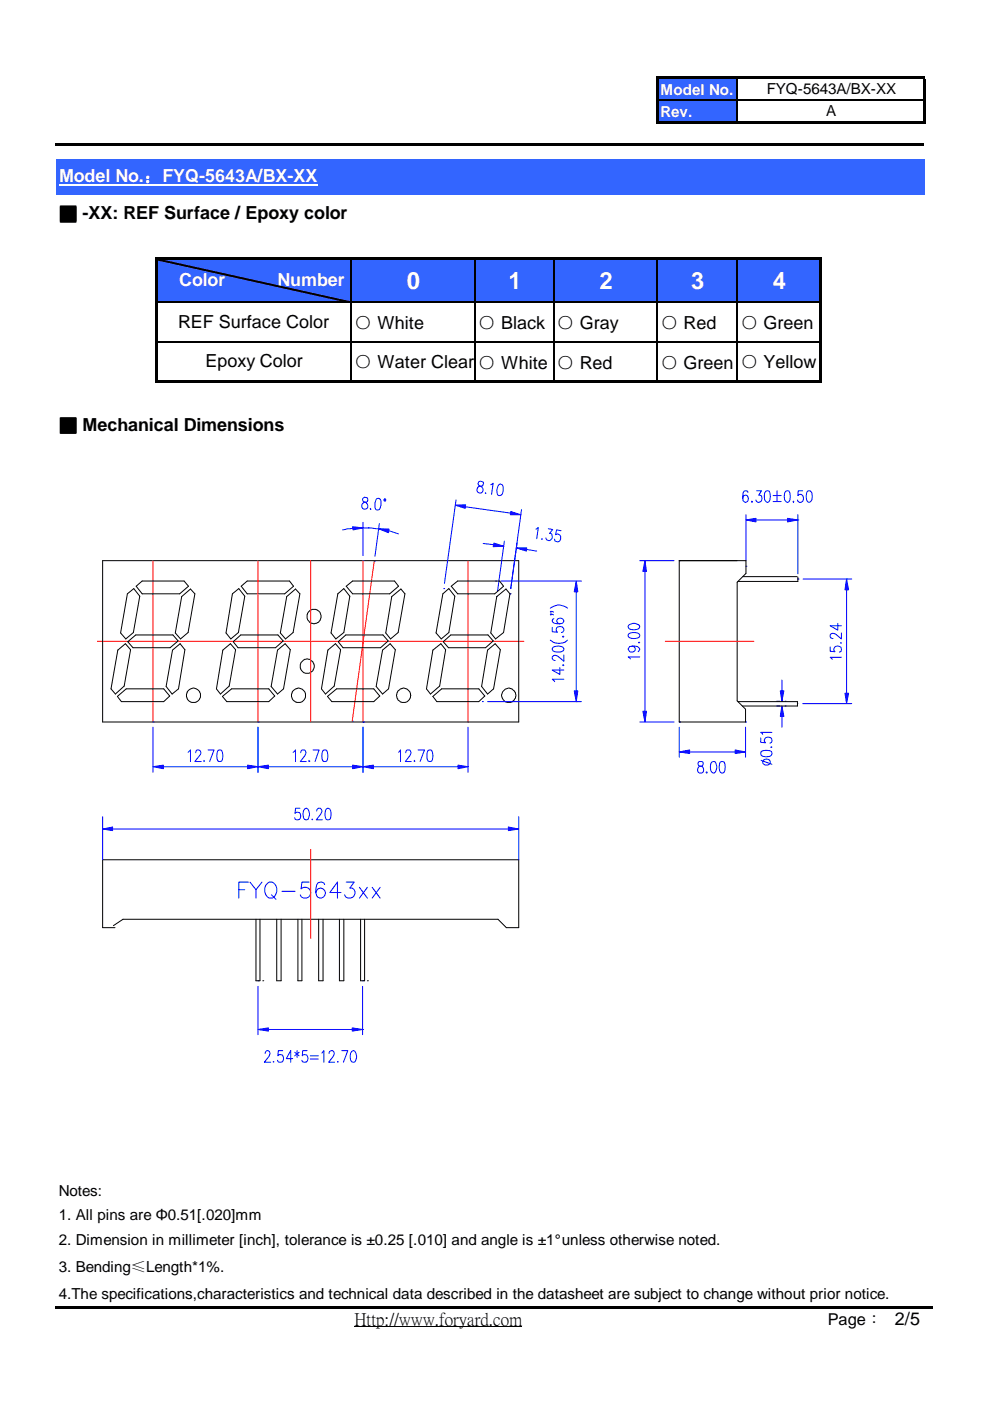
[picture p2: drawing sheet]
<svg xmlns="http://www.w3.org/2000/svg" width="210mm" height="297mm" viewBox="0 0 210 297" stroke-linecap="round" stroke-linejoin="round" font-family="sans-serif">
<g fill="#3365ff">
<path d="M139.4 16.5h17v9.6h-17z"/>
<path d="M11.9 33.7h184.1v7.6h-184.1z"/>
<path d="M33.1 54.8h140.9v9.4h-140.9z"/>
</g>
<path d="M12.5 39.1h54.8v.4h-54.8z" fill="#fff"/>
<path d="M33.4 55h.6l40.4 9.1h-.6zM75.2 281.3h35.5" fill="none" stroke="#000" stroke-width=".21"/>
<path d="M139.6 16.3h56.6v.5h-56.6zM11.8 30.5h184.2v.5h-184.2zM139.1 16.3h.5v9.9h-.5zM139.6 25.7h56.6v.5h-56.6zM195.7 16.8h.5v9.4h-.5zM33.4 54.5h140.8v.5h-140.8zM32.9 54.5h.5v26.6h-.5zM33.4 80.6h140.8v.5h-140.8zM173.7 55h.5v26.1h-.5zM11.8 277h186v.5h-186z" fill="#000"/>
<path d="M156.3 16.8v8.9M139.6 21.3h56.1M74.5 55v25.6M100.7 55v25.6M117.4 55v25.6M139.4 55v25.6M156.3 55v25.6M33.4 64.1h140.3M33.4 72.5h140.3" fill="none" stroke="#000" stroke-width=".25"/>
<path d="M33.4 55h.6l40.4 9.1h-.6z" fill-rule="evenodd" fill="#000"/>
<path d="M77 154.2v9.5M99.2 154.2v9.5M79.2 162.6h17.9" fill="none" stroke="#00f" stroke-width=".21"/>
<path d="M77 162.6l2.2-.4v.8z" fill="#00f"/>
<path d="M77 162.6l2.2-.4v.8z" fill="none" stroke="#00f" stroke-width=".21"/>
<path d="M97.1 162.2l2.1 .4-2.1 .4z" fill="#00f"/>
<g fill="none" stroke="#00f" stroke-width=".21">
<path d="M158.2 109.1v9.8M158.6 104.4l-.1-.3a.64 .64 0 0 0-.9 .4 2.24 2.24 0 0 0 .1 1.8l.4 .2a.79 .79 0 0 0 .6-.8 .79 .79 0 0 0-.6-.7l-.4 .1-.2 .6M159.4 106.3v.2l.1-.2M160.3 110.2h6.7M160.4 104.1h1.1l-.6 .9h.2a.76 .76 0 0 1 .4 1 .76 .76 0 0 1-1.1 .3l-.1-.3M162.4 104.1h.4a1.13 1.13 0 0 1 .5 1.3l-.2 .9-.5 .2a1.74 1.74 0 0 1-.2-2.4zM163.9 105.1h1.7M163.9 106.3h1.7M164.8 104.1v2.1M166.6 104.1h.4a1.13 1.13 0 0 1 .6 1.3l-.3 .9-.4 .2a1.74 1.74 0 0 1-.3-2.4zM168.2 106.3v.2l.1-.2M169.2 109.1v12.6"/>
<path d="M170.2 104.1h-1v1a.63 .63 0 0 1 1.1 .1 .79 .79 0 0 1 0 1 .79 .79 0 0 1-1.1 .1l-.1-.3M171.2 104.1h.4a1.05 1.05 0 0 1 .6 1.3l-.1 .6-.2 .3-.5 .2a2.02 2.02 0 0 1-.2-2.4zM77 153.1h.1M84.5 159.5l.4-.5v2.5M86 159.6l.2-.5a.68 .68 0 0 1 .9 .3 .68 .68 0 0 1-.2 .9l-1 1.2h1.3M88.6 159h1.4l-.9 2.5M90.8 159.1l.5-.1a1.34 1.34 0 0 1 .5 1.4l-.3 1a.64 .64 0 0 1-.9-.4 2.97 2.97 0 0 1 .2-1.9zM99.2 153.1h.1M87.9 161.2l-.1 .2h.2M97.1 162.2l2.1 .4-2.1 .4zM99.2 162.6h.1"/>
</g>
<path d="M93.5 136.5l-1.7 1.3M93.9 125.9l-1.4 8.3 1.1 1.3M93.2 145.5l-1.9 1.7M93.6 146l-1.8 1.7 .8 1.1" fill="none" stroke="#000" stroke-width=".21"/>
<path d="M158.2 110.2l2.1-.3v.8z" fill="#00f"/>
<path d="M158.2 110.2l2.1-.3v.8z" fill="none" stroke="#00f" stroke-width=".21"/>
<path d="M167 109.9l2.2 .3-2.2 .5z" fill="#00f"/>
<path d="M74.8 112l-2.2 .4M77 111.9l3.3 .2M77 110.7v7.1M80.4 111l-.9 6.9M82.4 112.5l2.1 .7M167 109.9l2.2 .3-2.2 .5zM169.2 110.2h.1M158.2 120.1h.1M169.2 122.8h.1" fill="none" stroke="#00f" stroke-width=".21"/>
<path d="M21.8 118.9h88.2M21.8 153.1h88.2M21.8 182.3h88.2M26.1 194.9h79.5" fill="none" stroke="#000" stroke-width=".21"/>
<path d="M20.7 136h90.4" fill="none" stroke="#f00" stroke-width=".21"/>
<path d="M80.3 112.1l2.2 .1-.1 .7z" fill="#00f"/>
<path d="M80.3 112.1l2.2 .1-.1 .7z" fill="none" stroke="#00f" stroke-width=".21"/>
<path d="M74.8 111.7l2.2 .2-2.2 .5z" fill="#00f"/>
<g fill="none" stroke="#00f" stroke-width=".21">
<path d="M74.8 111.7l2.2 .2-2.2 .5zM77 118.9h.1M77 105.6a.45 .45 0 0 0 .1 .7 .81 .81 0 0 1 .9 .8 .81 .81 0 0 1-.9 .8 .82 .82 0 0 1-.3-1 .82 .82 0 0 1 .9-.5 .51 .51 0 0 0 .3-.5 .51 .51 0 0 0-.4-.4l-.3-.1zM78.1 111.9h.1M78.6 107.8v.2l.1-.1M79.3 119h.1M79.8 105.7h.5l.3 .1a2.38 2.38 0 0 1-.2 2.2h-.7a2.52 2.52 0 0 1 .1-2.3zM54.7 154.2v9.5M74.7 152.9h.1M77 153.1h.1M77 154.2v9.5M56.9 162.6h17.9"/>
<circle cx="81.6" cy="106" r=".23"/>
</g>
<path d="M32.4 118.9v34.2M77 118.9v34.2M79.3 119l-4.6 33.9" fill="none" stroke="#f00" stroke-width=".21"/>
<path d="M21.8 118.9v34.2M21.8 182.3v14.4h2.6M26.1 194.9l-2.1 1.4" fill="none" stroke="#000" stroke-width=".21"/>
<path d="M54.7 162.6l2.2-.4v.8z" fill="#00f"/>
<path d="M54.7 162.6l2.2-.4v.8z" fill="none" stroke="#00f" stroke-width=".21"/>
<path d="M74.8 162.2l2.2 .4-2.2 .4z" fill="#00f"/>
<g fill="none" stroke="#00f" stroke-width=".21">
<path d="M54.7 153.1h.1M62.1 159.5l.6-.5v2.5M63.8 159.6v-.1a.58 .58 0 0 1 .7-.5 .58 .58 0 0 1 .3 .9l-1.1 1.6h1.2M66.4 159h1.2l-.8 2.5M68.5 159.1l.5-.1a1.34 1.34 0 0 1 .5 1.4l-.2 1-.6 .1a1.13 1.13 0 0 1-.5-1.4zM77 153.1h.1M65.5 161.2v.3l.2-.1M74.8 162.2l2.2 .4-2.2 .4zM77 162.6h.1M50.6 188.6h1.3M52.7 187h-2.1v3.4M53 187l1.3 1.6v1.8"/>
<path d="M55.5 187l-1.2 1.6M56.8 187.2l.3-.2a1.63 1.63 0 0 1 1.5 .9 1.63 1.63 0 0 1-.1 1.7 1.14 1.14 0 0 1-1.7 .6 2 2 0 0 1 0-3zM57.6 189.7l.9 1M59.8 189h2.8M65.5 187h-1.5l-.2 1.5a1.16 1.16 0 0 1 1.8 0 1.16 1.16 0 0 1-.2 1.7 1.16 1.16 0 0 1-1.7-.5M68.8 187.5a.91 .91 0 0 0-.8-.5 .91 .91 0 0 0-.9 .6 2.75 2.75 0 0 0 .3 2.6 1.03 1.03 0 0 0 1.5-.3 1.03 1.03 0 0 0-.6-1.5 1.03 1.03 0 0 0-1.3 .8M72.3 189.2h-2.4l1.6-2.2v3.4M73.4 187h1.7l-.9 1.3a1.1 1.1 0 0 1 1.1 1.3 1.1 1.1 0 0 1-1.5 .8l-.4-.2-.3-.5M76.2 188.1l1.7 2.3M77.9 188.1l-1.7 2.3M78.9 188.1l1.7 2.3M80.6 188.1l-1.7 2.3"/>
<path d="M54.7 209.1v10.3M56.9 218.3h17.8M76.9 209.1v10.3M56.2 223.4v-.1a.51 .51 0 0 1 .3-.5 .51 .51 0 0 1 .6 .1v.1a.91 .91 0 0 1-.1 1l-1 1.2h1.4M58 225l-.1 .1h.2M59.9 222.8h-.9l-.1 1.1a.69 .69 0 0 1 .9-.2 .69 .69 0 0 1 .3 .8 .65 .65 0 0 1-.5 .7 .65 .65 0 0 1-.8-.4M62.1 224.5h-1.4l.9-1.7v2.4M62.5 223.1l.9 .8M63 222.8v1.4M63.4 223.1l-.9 .8M65.1 222.8h-.9l-.1 1.1a.69 .69 0 0 1 .9-.2 .69 .69 0 0 1 .3 .8 .66 .66 0 0 1-.5 .7 .66 .66 0 0 1-.8-.4M65.8 223.9h1.7"/>
<path d="M65.8 224.5h1.7M68.2 223.3l.5-.5v2.4M69.8 223.4v-.1a.55 .55 0 0 1 .3-.5 .55 .55 0 0 1 .6 .1l.1 .1a.91 .91 0 0 1-.2 1l-.9 1.2h1.3M71.6 225l-.1 .1h.2M72.5 222.8h1.2l-.9 2.4M74.6 222.9l.4-.1a1.74 1.74 0 0 1 .3 2.3l-.5 .1a1.05 1.05 0 0 1-.5-1.3v-.6z"/>
</g>
<path d="M58.7 207.9h.9" fill="none" stroke="#000" stroke-width=".21"/>
<path d="M54.7 218.3l2.2-.4v.7z" fill="#00f"/>
<path d="M54.7 218.3l2.2-.4v.7z" fill="none" stroke="#00f" stroke-width=".21"/>
<path d="M74.7 217.9l2.2 .4-2.2 .3z" fill="#00f"/>
<path d="M32.4 154.2v9.5M54.7 154.2v9.5M34.6 162.6h17.9M54.7 207.9h.1M74.7 217.9l2.2 .4-2.2 .3zM76.9 207.9h.1M76.9 218.3h.1" fill="none" stroke="#00f" stroke-width=".21"/>
<path d="M54.3 194.9v13h.8v-13M58.7 194.9v13M55.7 207.9h.1" fill="none" stroke="#000" stroke-width=".21"/>
<path d="M32.4 162.6l2.2-.4v.8z" fill="#00f"/>
<path d="M32.4 162.6l2.2-.4v.8z" fill="none" stroke="#00f" stroke-width=".21"/>
<path d="M52.5 162.2l2.2 .4-2.2 .4z" fill="#00f"/>
<path d="M135.6 118.9h7.3M136.7 121.2v29.6M32.4 153.1h.1M39.9 159.5l.5-.5v2.5M41.5 159.6v-.1a.58 .58 0 0 1 .8-.5 .58 .58 0 0 1 .2 .9l-1.2 1.6h1.4M44.1 159h1.3l-1 2.5M46.2 159.1h.8a2.67 2.67 0 0 1 0 2.3l-.5 .1a1.13 1.13 0 0 1-.5-1.4zM54.7 153.1h.1M135.6 153.1h7.3M43.3 161.2l-.1 .2h.1M52.5 162.2l2.2 .4-2.2 .4zM54.7 162.6h.1" fill="none" stroke="#00f" stroke-width=".21"/>
<g fill="none" stroke="#000" stroke-width=".21">
<path d="M25 137.8l1.6-1.3 1.1 1.3-1.4 7.7-1.8 1.7-1-1.2zM27 125.9l1.4-1.1 1.2 1.6-1.3 7.7-1.6 1.4-1.1-1.3zM27.1 136.1l1.7-1.5h7.9l1.1 1.3-1.7 1.4h-7.9zM28.9 124.3l1.2-1.1h8.9l1 1.1-1.9 1.6h-8zM36.6 137.8l1.6-1.3 1 1.3-1.4 8.2-1.3 1.2-1.3-1.7zM38.5 126.5l1.9-1.6 .9 1-1.4 8.2-1.6 1.4-1.1-1.3zM47.2 137.8l1.7-1.3 1.1 1.3-1.4 7.7-1.9 1.7-.8-1.2zM49.3 125.9l1.3-1.1 1.3 1.6-1.4 7.7-1.6 1.4-1-1.3zM49.4 136.1l1.7-1.5h7.8l1.1 1.3-1.6 1.4h-7.9zM51.1 124.3l1.3-1.1h9l.8 1.1-1.8 1.6h-8zM58.8 137.8l1.7-1.3 1.1 1.3-1.5 8.2-1.3 1.2-1.3-1.7zM60.8 126.5l1.9-1.6 .9 1-1.5 8.2-1.6 1.4-1.1-1.3z"/>
<path d="M69.5 137.8l1.6-1.3 1.1 1.3-1.3 7.7-1.9 1.7-.8-1.2zM71.6 125.9l1.3-1.1 1.3 1.6-1.3 7.7-1.7 1.4-1-1.3zM71.7 136.1l1.6-1.5h7.9l1.1 1.3-1.6 1.4h-8zM73.4 124.3l1.4-1.1h8.9l.8 1.1-1.9 1.6h-7.8zM81.1 137.8l1.6-1.3 1.1 1.3-1.4 8.2-1.3 1.2-1.3-1.7zM83.1 126.5l1.9-1.6 .9 1-1.5 8.2-1.6 1.4-1-1.3zM91.8 137.8l-1.4 8.2 .9 1.2M24.9 147.7l1.9-1.7h7.9l1.3 1.6-1.3 1.2h-9zM47.2 147.7l1.9-1.7h7.9l1.3 1.6-1.3 1.2h-8.9zM69.4 147.7l2-1.7h7.8l1.3 1.6-1.3 1.2h-8.8zM59.6 194.9v13M63.2 194.9v13h.8v-13"/>
<path d="M67.6 194.9v13h.9v-13M72 194.9v13h.9v-13M76.5 194.9v13h.8v-13M77.9 207.9h.1"/>
<circle cx="66.6" cy="130.7" r="1.51"/>
<circle cx="41" cy="147.4" r="1.49"/>
<circle cx="63.3" cy="147.5" r="1.49"/>
<circle cx="65.1" cy="141.3" r="1.51"/>
<circle cx="85.6" cy="147.5" r="1.52"/>
</g>
<path d="M54.7 118.9v34.2" fill="none" stroke="#f00" stroke-width=".21"/>
<path d="M136.3 150.8h.8l-.4 2.3z" fill="#00f"/>
<path d="M136.3 150.8h.8l-.4 2.3z" fill="none" stroke="#00f" stroke-width=".21"/>
<path d="M136.7 118.9l.4 2.3h-.8z" fill="#00f"/>
<g fill="none" stroke="#00f" stroke-width=".21">
<path d="M136.7 118.9l.4 2.3h-.8zM136.7 118.9h.1M144 118.9h.1M133.3 134.4a1.87 1.87 0 0 1 2.3 .2v.3a1.71 1.71 0 0 1-2.4 0zM133.3 132.5a1.62 1.62 0 0 1 2.3 .3v.1a1.42 1.42 0 0 1-1.9 .5l-.4-.1-.1-.4zM134 137a.68 .68 0 0 1 .5 1.1 .68 .68 0 0 1-1.2-.2l-.1-.2a1.06 1.06 0 0 1 1.4-.7l.5 .1 .5 .5-.3 .6M135.5 136.1l.1 .1h-.2M135.6 139.3h-2.4l.5 .4M144 153.1h.1M161.3 156.5v.9l1 .1a.78 .78 0 0 1 .4-1.3 .78 .78 0 0 1 1 .9l-.1 .3-.4 .2M161.4 159.3a2.46 2.46 0 0 1 2.2 0 .71 .71 0 0 1-.4 1.1 2.21 2.21 0 0 1-1.8-.3zM163.6 158.3v.2l-.2-.1"/>
<path d="M163.7 155.3h-2.4l.4 .4M164.7 149.7h.7M164.7 148.7h.7M165.8 144.2v2.3M165.8 151.9v2.3M161.4 161.2l2.3 .9M161.8 161.3a.74 .74 0 0 1 1.1-.3 .74 .74 0 0 1 .1 1.1 .76 .76 0 0 1-.9 .1 .76 .76 0 0 1-.3-.9z"/>
</g>
<path d="M99.2 118.9v34.2" fill="none" stroke="#f00" stroke-width=".21"/>
<path d="M110 118.9v34.2" fill="none" stroke="#000" stroke-width=".21"/>
<path d="M165.8 149.7l.4 2.2h-.8z" fill="#00f"/>
<path d="M165.8 149.7l.4 2.2h-.8z" fill="none" stroke="#00f" stroke-width=".21"/>
<path d="M165.4 146.5h.8l-.4 2.2z" fill="#00f"/>
<path d="M144 154.2v6.3M146.2 159.4h9.7M158.1 154.2v6.3M165.4 146.5h.8l-.4 2.2zM165.8 148.7h.1M166.5 149.7h.1M166.5 148.7h.1M148.1 161.5a.61 .61 0 0 0 .5 1 .71 .71 0 0 1 .6 1.1 .71 .71 0 0 1-1.3-.2 .84 .84 0 0 1 .9-1 .52 .52 0 0 0 .3-.5 .52 .52 0 0 0-.3-.4zM149.9 163.7h-.2l.2 .2v-.2M151 161.5h.4a1.41 1.41 0 0 1 .4 1.9l-.2 .3-.4 .2a1.74 1.74 0 0 1-.2-2.4zM152.7 161.5h.5a1.13 1.13 0 0 1 .6 1.3l-.3 .9-.4 .2a1.22 1.22 0 0 1-.6-1.4z" fill="none" stroke="#00f" stroke-width=".21"/>
<path d="M155.9 159l2.2 .4-2.2 .4z" fill="#00f"/>
<path d="M155.9 159l2.2 .4-2.2 .4z" fill="none" stroke="#00f" stroke-width=".21"/>
<path d="M144 159.4l2.2-.4v.8z" fill="#00f"/>
<path d="M170.3 122.8h10.3M179.5 125.1v21.9M144 159.4l2.2-.4v.8zM144 153.1h.1M144 159.4h.1M158.1 153.1h.1M170.2 149.2h10.4" fill="none" stroke="#00f" stroke-width=".21"/>
<path d="M144 118.9v34.2h14.1M158.2 118.9v2.7M156.3 123.4v25.2M110 182.3v14.4h-2.6l-1.8-1.8" fill="none" stroke="#000" stroke-width=".21"/>
<path d="M179.2 147h.7l-.4 2.2z" fill="#00f"/>
<path d="M179.2 147h.7l-.4 2.2z" fill="none" stroke="#00f" stroke-width=".21"/>
<path d="M179.5 122.8l.4 2.3h-.7z" fill="#00f"/>
<g fill="none" stroke="#00f" stroke-width=".21">
<path d="M96.7 106l-2.5 17.7M98.6 107.4l9.7 1.4M101.5 102.1a.53 .53 0 0 0 .1 .9 .82 .82 0 0 1 .8 .6 .82 .82 0 0 1-.5 1 .72 .72 0 0 1-.8-.7 .72 .72 0 0 1 .7-.8l.6-.1a.48 .48 0 0 0 .1-.5 .48 .48 0 0 0-.3-.4zM103 104.5v.1M104.1 102.8l.5-.4-.4 2.4M105.8 102.7l.3-.1 .4 .2a2 2 0 0 1-.2 2.2l-.6 .1a1.74 1.74 0 0 1 .1-2.4zM110.6 108l-2.3 16.8M169.2 122.8h.1M176 137.2v.9l1 .1a.78 .78 0 0 1 .4-1.3 .78 .78 0 0 1 1 .9l-.1 .3-.3 .2M177.6 132.2v1.4l-1.6-.9h2.4M178.3 136.2v.2l-.1-.1M178.4 139.4h-2.4l.4 .4"/>
<path d="M178.4 134.2v1.3l-1.1-1a.68 .68 0 0 0-.9-.2 .68 .68 0 0 0-.3 .9l.5 .2M179.5 122.8l.4 2.3h-.7zM179.5 122.8h.1M169.1 149.2h.1"/>
</g>
<path d="M144 118.9h14.2M157.5 122.3h11.5M158.2 121.6l-1.9 1.8M169.2 122.3v1h-12.7M156.3 148.6l1.8 1.8v2.7M156.5 148.8h12.6v.9h-11.7" fill="none" stroke="#000" stroke-width=".21"/>
<path d="M96.5 107.1l2.2-.1-.1 .8z" fill="#00f"/>
<path d="M96.5 107.1l2.2-.1-.1 .8z" fill="none" stroke="#00f" stroke-width=".21"/>
<path d="M108.3 108.5l2.1 .6h-2.2z" fill="#00f"/>
<path d="M102.4 115.2l2.2 .3M106.9 114.7l-1.4 10.6M108.3 108.5l2.1 .6h-2.2zM109.6 115.1l-1.3 9.7M110.4 109.1h.1M111.7 116.5l2.1 .3M113.6 112.2l.5-.4-.3 2.4M114.9 114.2l-.1 .1h.2M116.2 112.1l1 .2-.7 .8h.3a.82 .82 0 0 1 .2 1.1 .82 .82 0 0 1-1.1 .3l-.2-.5M119 112.5l-1-.1-.2 1a.67 .67 0 0 1 1.1 .3v.6l-.2 .3a.62 .62 0 0 1-.7 .2 .62 .62 0 0 1-.4-.5M94.1 124.8h.1M108.1 125.9h.1" fill="none" stroke="#00f" stroke-width=".21"/>
<circle cx="107.9" cy="147.4" r="1.5" fill="none" stroke="#000" stroke-width=".21"/>
<path d="M104.7 115.1l2.1 .7-2.2 .1z" fill="#00f"/>
<path d="M104.7 115.1l2.1 .7-2.2 .1z" fill="none" stroke="#00f" stroke-width=".21"/>
<path d="M109.5 116.2h2.2l-.1 .6z" fill="#00f"/>
<g fill="none" stroke="#00f" stroke-width=".21">
<path d="M109.5 116.2h2.2l-.1 .6zM109.5 116.2h.1M105.3 126.5h.1M106.2 123.2h17.1M108.1 125.9h.1M116.7 135.7a2.76 2.76 0 0 0 3.6 0M116.7 128.9a2.76 2.76 0 0 1 3.6 0M116.8 130.2l.1 .1-.1 .1v-.2l.5 .2M116.8 129.6l.1 .1-.1 .1v-.2l.5 .2M117.1 133v.9l1.1 .1a.69 .69 0 0 1-.2-.9 .69 .69 0 0 1 .9-.3 .64 .64 0 0 1 .7 .6 .64 .64 0 0 1-.6 .7M117.3 137.2a1.87 1.87 0 0 1 2.2 .3v.3a1.71 1.71 0 0 1-2.4 0zM117.4 131.1l-.3 .4v.2a1.92 1.92 0 0 0 2.3 .3 .68 .68 0 0 0-.3-.9 .68 .68 0 0 0-.9 .2l-.2 .3a.72 .72 0 0 0 .7 .6"/>
<path d="M119.4 134.9l.1 .1-.1 .1-.1-.1M119.5 138.9v1.3l-1.1-1a.71 .71 0 0 0-.9-.2 .71 .71 0 0 0-.4 .7l.6 .3M122.2 125.5v21M103.4 148.8h19.9M118.7 141.6v1.4l-1.6-.9h2.4M119.4 140.9l.1 .2h-.2M119.5 144h-2.4l.5 .5"/>
</g>
<path d="M122.2 123.2l.3 2.3h-.7z" fill="#00f"/>
<path d="M122.2 123.2l.3 2.3h-.7z" fill="none" stroke="#00f" stroke-width=".21"/>
<path d="M121.8 146.5h.7l-.3 2.3z" fill="#00f"/>
<path d="M105.1 123.2h.1M102.3 148.8h.1M121.8 146.5h.7l-.3 2.3zM122.2 148.8h.1M21.8 173.1v9.2M23.9 175.8h83.9M110 173.1v9.2" fill="none" stroke="#00f" stroke-width=".21"/>
<path d="M93.5 136.5l1 1.3-1.3 7.7M93.9 125.9l1.3-1.1 1.2 1.6-1.2 7.7-1.6 1.4M94 136.1l1.6-1.5h7.9l1.1 1.3-1.6 1.4h-7.9zM95.7 124.3l1.3-1.1h8.9l.9 1.1-1.9 1.6h-7.9zM103.4 137.8l1.6-1.3 1.1 1.3-1.5 8.2-1.2 1.2-1.3-1.7zM105.3 126.5l2-1.6 .8 1-1.3 8.2-1.7 1.4-1-1.3zM93.6 146h7.9l1.3 1.6-1.3 1.2h-8.9" fill="none" stroke="#000" stroke-width=".21"/>
<path d="M107.8 175.3l2.2 .5-2.2 .3z" fill="#00f"/>
<path d="M107.8 175.3l2.2 .5-2.2 .3z" fill="none" stroke="#00f" stroke-width=".21"/>
<path d="M21.8 175.8l2.1-.5v.8z" fill="#00f"/>
<path d="M21.8 175.8l2.1-.5v.8zM63.6 171.4h-.9l-.1 1.1a.69 .69 0 0 1 .8-.2 .69 .69 0 0 1 .4 .8 .66 .66 0 0 1-.6 .7 .66 .66 0 0 1-.7-.4M64.6 171.5l.4-.1a1.74 1.74 0 0 1 .3 2.3l-.4 .1a1.05 1.05 0 0 1-.6-1.3v-.6zM66.2 173.7h-.1h.2M67.1 172l.4-.6h.4l.3 .2a.88 .88 0 0 1-.2 1l-.9 1.2h1.2M69.2 171.5l.4-.1a1.22 1.22 0 0 1 .6 1.4l-.1 .6a.64 .64 0 0 1-.9 .3 2.46 2.46 0 0 1 0-2.2z" fill="none" stroke="#00f" stroke-width=".21"/>
<path d="M65.9 118.9v34.2M141.1 136h18.8M65.9 180.1v18.9" fill="none" stroke="#f00" stroke-width=".21"/>
<g font-size="5.1" fill="#fff">
<text x="86.3" y="61.2">0</text>
<text x="107.8" y="61.3">1</text>
<text x="127.1" y="61.3">2</text>
<text x="146.6" y="61.3">3</text>
<text x="163.8" y="61.2">4</text>
</g>
<g font-size="3.8" fill="#fff">
<text x="12.5" y="38.7">Model No.：FYQ-5643A/BX-XX</text>
<text x="38" y="60.7">Color</text>
<text x="58.8" y="60.7">Number</text>
</g>
<g font-size="3.8">
<text x="12.5" y="46.6">■ -XX: REF Surface / Epoxy color</text>
<text x="37.8" y="69.5">REF Surface Color</text>
<text x="75.1" y="69.7">○ White</text>
<text x="101.3" y="69.8">○ Black</text>
<text x="118" y="69.8">○ Gray</text>
<text x="140" y="69.8">○ Red</text>
<text x="157" y="69.7">○ Green</text>
<text x="43.6" y="77.9">Epoxy Color</text>
<text x="75.1" y="78.1">○ Water Clear</text>
<text x="101.3" y="78.1">○ White</text>
<text x="118" y="78.1">○ Red</text>
<text x="140" y="78.1">○ Green</text>
<text x="157" y="78.1">○ Yellow</text>
<text x="12.5" y="91.4">■ Mechanical Dimensions</text>
<text x="75.2" y="280.8">Http://www.foryard.com</text>
</g>
<text font-size="3.5" x="175.5" y="280.9">Page： 2/5</text>
<g font-size="3.2" fill="#fff">
<text x="140" y="20.1">Model No.</text>
<text x="140" y="24.8">Rev.</text>
</g>
<g font-size="3.2">
<text x="162.6" y="19.9">FYQ-5643A/BX-XX</text>
<text x="175.2" y="24.6">A</text>
<text x="12.4" y="253.7">Notes:</text>
<text x="12.4" y="258.6">1. All pins are Φ0.51[.020]mm</text>
<text x="12.4" y="264">2. Dimension in millimeter [inch], tolerance is ±0.25 [.010] and angle is ±1° unless otherwise noted.</text>
<text x="12.4" y="269.7">3. Bending≤Length*1%.</text>
<text x="12.4" y="275.5">4.The specifications,characteristics and technical data described in the datasheet are subject to change without prior notice.</text>
</g>
</svg>
